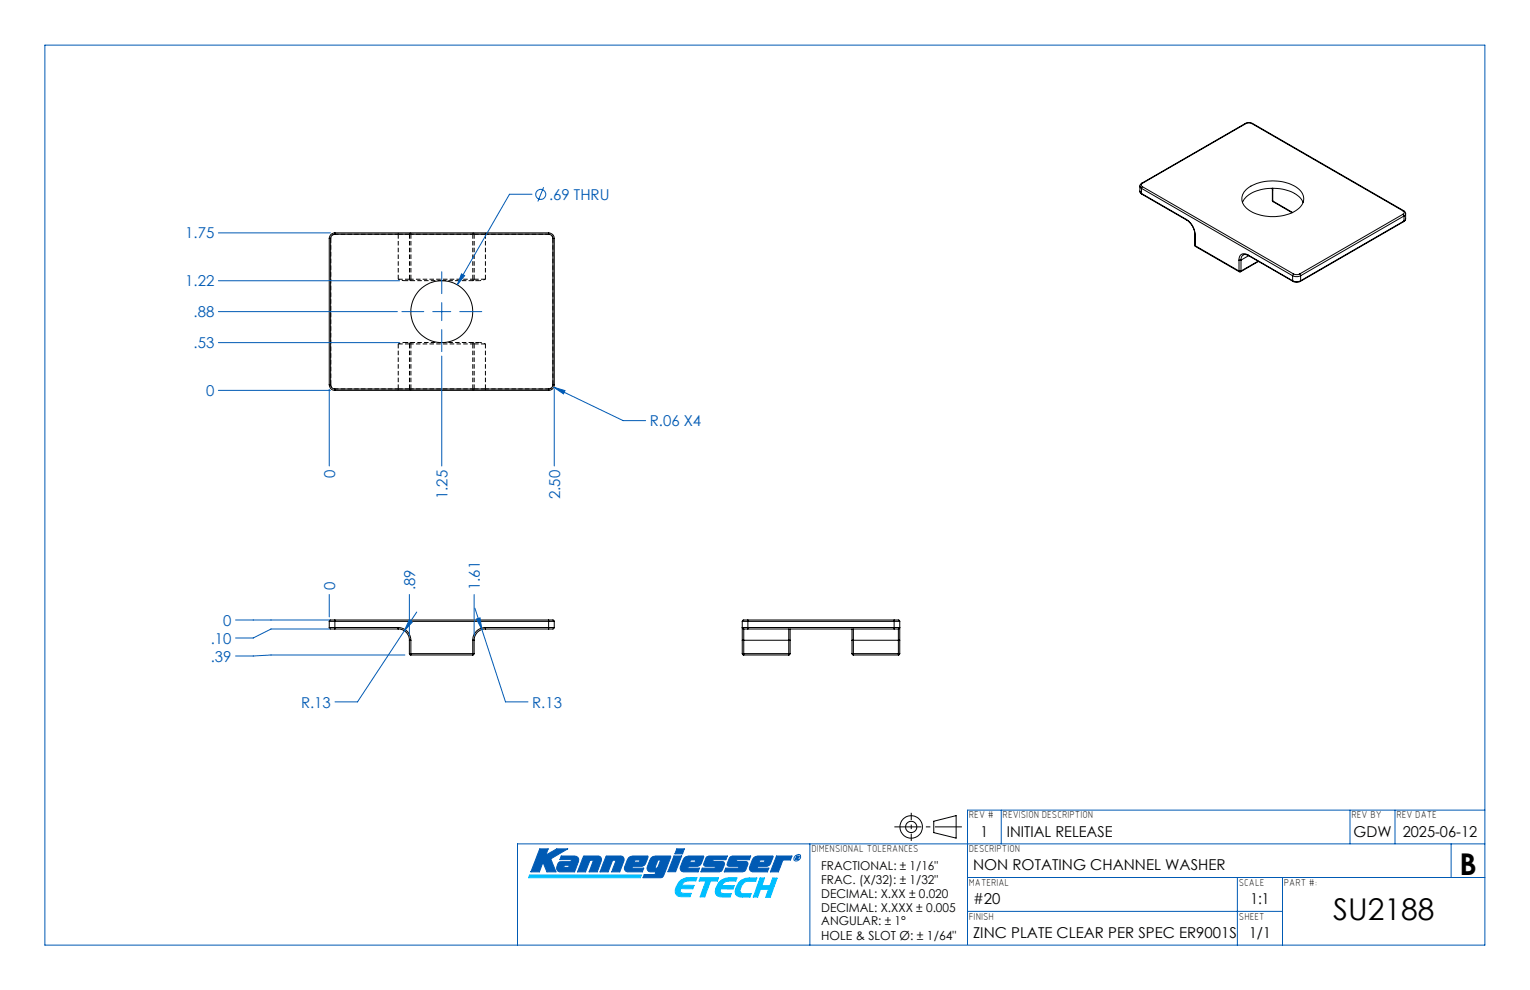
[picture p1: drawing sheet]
<svg xmlns="http://www.w3.org/2000/svg" width="432mm" height="279mm" viewBox="0 0 432 279" stroke-linecap="round" stroke-linejoin="round" font-family="sans-serif">
<g fill="none" stroke="#000" stroke-width=".28">
<path d="M351.4 34.9a2.27 2.27 0 0 1 2.1 0M351.4 34.9h.2M351.4 34.9l-29.2 16.8M351.6 34.9a1.8 1.8 0 0 1 1.7 0M351.6 34.9l-29.2 16.8M353.3 34.9l42.7 24.6M353.5 34.9h-.2M353.5 34.9l42.7 24.6M321.7 53.9l.1 .5 .4 .4M321.7 52.5l.5 .7M321.7 52.5v1.7l.5 .4M322.2 54.6v.2"/>
<path d="M322.2 53.2l42.6 24.6M322.2 54.6l12.6 7.3M322.2 53.2v1.4M322.2 51.7l-.4 .4-.1 .4M322.2 51.7h.2M322.2 54.8l12.7 7.3M322.4 51.7a.52 .52 0 0 0-.3 .5 .52 .52 0 0 0 .3 .5M322.4 52.7l-.2 .5M322.4 52.7l42.7 24.6M350.7 57.1a7.2 7.2 0 0 1 5.8-3.7 12 12 0 0 1 10.5 2.5l.7 1.2M351.8 53.4a12.7 12.7 0 0 1 14.8 0 3.5 3.5 0 0 1-.8 6 12.9 12.9 0 0 1-14-.7 3.4 3.4 0 0 1 0-5.3zM359.1 53.1v.4"/>
<path d="M359.1 56.6l.2 .3M359.1 53.5l.1 .1M359.1 56.6l.1 .1M359.1 53.5v3.1M359.2 53.1v.5M359.2 56.7l.1 .2M359.2 53.6v3.1M359.2 56.7l5.6 3.3M359.3 56.9l5.4 3.1M396 59.5a.5 .5 0 0 1 .3 .5 .5 .5 0 0 1-.3 .5M396.2 59.5a.8 .8 0 0 1 .5 .7 .8 .8 0 0 1-.5 .8M396.2 59.5h-.2"/>
<path d="M92.9 67.3h.4M92.9 67.3v41.3M93.3 67.3v41.3M94.5 65.7a1.57 1.57 0 0 0-1.6 1.6M94.5 65.7v.4M94.5 66.1a1.2 1.2 0 0 0-1.2 1.2M94.5 65.7h60.3M94.5 66.1h60.3M154.8 66.1a1.2 1.2 0 0 1 1.2 1.2M154.8 65.7v.4M154.8 65.7a1.57 1.57 0 0 1 1.6 1.6M156 67.3h.4"/>
<path d="M156 67.3v41.3M156.4 67.3v41.3M334.8 61.9a5.5 5.5 0 0 1 2.5 4.4M334.8 61.9l.1 .2M334.9 62.1l.6 .5a5.2 5.2 0 0 1 1.7 3.5M337.2 69.2l.2 .4M337.2 66.1l.1 .2M337.2 69.2l.1 .2M337.2 66.1v3.1M337.3 69.4l.1 .2M337.3 69.4l12.4 7.1M337.3 66.3v3.1"/>
<path d="M337.4 69.6l12.3 7.1M349.7 73.4h.5M349.7 76.5h.5M349.7 76.5v.2M349.7 73.4v3.1M349.7 76.7h.4M350.2 76.5l-.1 .2M350.2 73.4v3.1M352.2 71.9a1.53 1.53 0 0 0-1.8-.1 1.53 1.53 0 0 0-.7 1.6M352.2 71.9l.1 .2M352.2 71.9l12.6 7.3M352.3 72.1a1.26 1.26 0 0 0-1.5-.1 1.26 1.26 0 0 0-.6 1.4"/>
<path d="M352.3 72.1l12.6 7.3M352.4 72.2l-2.2 1.2M355 73.7l-4.8 2.8M355.1 73.8l-5 2.9M364.8 77.8a2.7 2.7 0 0 0 2.3 0M364.8 79.2a2.4 2.4 0 0 0 2.3 0M364.8 79.2l.1 .2M364.8 77.8v1.4M364.9 79.4a2.27 2.27 0 0 0 2.1 0M365.1 77.3l.6 .2 1.1-.2M365.1 77.3l-.3 .5M366.8 77.3l.3 .5"/>
<path d="M367.1 79.2l-.1 .2M367.1 77.8v1.4M396 60.5l.2 .5M396 60.5l-29.2 16.8M396.2 62.5l-29.2 16.9M396.2 62.4v.1M396.2 61l-29.1 16.8M396.2 61v1.4M396.2 62.4l-29.1 16.8M396.7 61.7l-.1 .5-.4 .3M396.7 61.7l-.5 .7M396.7 60.3v1.4"/>
<path d="M92.9 108.6h.4M92.9 108.6a1.57 1.57 0 0 0 1.6 1.6M93.3 108.6a1.2 1.2 0 0 0 1.2 1.2M94.5 109.8v.4M94.5 109.8h60.3M94.5 110.2h60.3M154.8 109.8v.4M156 108.6a1.2 1.2 0 0 1-1.2 1.2M156 108.6h.4M156.4 108.6a1.57 1.57 0 0 1-1.6 1.6M92.9 175.4h1.6M92.9 177.1l.3 .4h1.3"/>
<path d="M92.9 177.1h1.6M92.9 175.4v1.7M94.5 175v.4M94.5 177.1v.4M94.5 175h-1.3l-.3 .4M94.5 177.5h17.9M94.5 177.1h17.9M94.5 175h60.3M94.5 175.4h60.3M94.5 175.4v1.7M112.4 177.1a3.6 3.6 0 0 1 3.6 3.6M112.4 177.5a3.1 3.1 0 0 1 3.1 3.2"/>
<path d="M112.4 177.1v.4M137 177.1v.4M137 177.1a3.6 3.6 0 0 0-3.6 3.6M137 177.5a3.1 3.1 0 0 0-3.2 3.2M137 177.5h17.8M137 177.1h17.8M154.8 177.1v.4M154.8 177.1h1.6M154.8 175h1.4l.2 .4M154.8 175.4h1.6M154.8 175v.4M154.8 175.4v1.7"/>
<path d="M156.4 177.1l-.2 .4h-1.4M156.4 175.4v1.7M209.5 175.4h1.6M209.5 177.1h1.6M209.5 177.1l.4 .4M209.5 177.1v3.6M209.5 175.4v1.7M209.9 177.5h1.2M209.9 177.5v3.2M211.1 177.1v.4M211.1 175v.4M211.1 175h-1.4l-.2 .4"/>
<path d="M211.1 177.5h41.2M211.1 177.1h41.2M211.1 175h41.2M211.1 175.4h41.2M211.1 175.4v1.7M222.6 177.5v3.2M223 177.5v3.2M240.5 177.5v3.2M240.8 177.5v3.2M252.3 175h1.4l.2 .4M252.3 175.4h1.6M252.3 175v.4"/>
<path d="M252.3 177.5h1.2M252.3 177.1v.4M252.3 177.1h1.6M252.3 175.4v1.7M253.5 177.5v3.2M253.9 177.1l-.4 .4M253.9 177.1v3.6M253.9 175.4v1.7M115.5 180.7h.5M115.5 184.5h.5M115.5 184.5l.5 .4M115.5 180.7v3.8"/>
<path d="M116 184.5v.4M116 184.5h17.4M116 180.7v3.8M116 184.9h17.4M133.4 180.7h.4M133.4 184.5h.4M133.4 184.5v.4M133.4 180.7v3.8M133.8 184.5l-.4 .4M133.8 180.7v3.8M209.5 180.7h.4M209.5 184.5h.4"/>
<path d="M209.5 184.5l.4 .4M209.5 180.7v3.8M209.9 184.5v.4M209.9 184.9h12.7M209.9 180.7h12.7M209.9 184.5h12.7M209.9 180.7v3.8M222.6 180.7h.4M222.6 184.5v.4M222.6 184.5h.4M222.6 180.7v3.8M223 184.5l-.4 .4"/>
<path d="M223 180.7v3.8M240.5 180.7h.3M240.5 184.5h.3M240.5 184.5l.3 .4M240.5 180.7v3.8M240.8 184.5v.4M240.8 184.9h12.7M240.8 180.7h12.7M240.8 184.5h12.7M240.8 180.7v3.8M253.5 180.7h.4M253.5 184.5h.4"/>
<path d="M253.5 184.5v.4M253.5 180.7v3.8M253.9 184.5l-.4 .4M253.9 180.7v3.8M263.5 231.8l6.3-1.6v6.3l-6.3-1.5z"/>
<circle cx="124.7" cy="88" r="8.7"/>
<circle cx="257.2" cy="233.4" r="3.2"/>
<circle cx="257.2" cy="233.4" r="1.58"/>
</g>
<g fill="none" stroke="#000" stroke-width=".28" stroke-dasharray="1.3 .6" stroke-linecap="butt">
<path d="M92.9 67.3h.4M94.5 65.7v.4M112.4 65.7v.4M112.4 66.1h3.2M112.4 66.1v12.7M115.6 78.8h-3.2M115.6 78.8v-12.7M116 65.7l-.4 .4M116 79.2l-.4-.4M116 65.7v.4M116 66.1h-.4M116 78.8v-12.7"/>
<path d="M116 78.8h-.4M116 78.8v.4M133.4 65.7l.4 .4M133.4 65.7v.4M133.4 66.1v12.7M133.4 78.8v.4M133.8 66.1h3.2M133.8 66.1v12.7M133.8 78.8l-.4 .4M133.8 66.1h-.4M133.8 78.8h-.4M137 65.7v.4"/>
<path d="M137 78.8h-3.2M137 78.8v-12.7M154.9 65.7v.4M156 67.3h.4M156 67.3v41.3M112.4 97.1h3.2M112.4 97.1v12.7M115.6 97.1l.4-.4M115.6 97.1h.4M116 96.7v.4M133.4 96.7l.4 .4M133.4 97.1h.4"/>
<path d="M133.4 96.7v.4M133.4 97.1v12.7M133.8 97.1h3.2M133.8 97.1v12.7M92.9 108.6h.4M93.3 108.6v-41.3M94.5 109.8v.4M112.4 109.8v.4M115.6 109.8h-3.2M115.6 109.8l.4 .4M115.6 109.8v-12.7M115.6 109.8h.4"/>
<path d="M116 109.8v-12.7M116 109.8v.4M133.4 109.8h.4M133.4 109.8v.4M133.8 109.8l-.4 .4M137 109.8v.4M137 109.8h-3.2M137 109.8v-12.7M154.9 109.8v.4M156 108.6h.4"/>
</g>
<path d="M93.3 67.3a1.19 1.19 0 0 1 1.2-1.2M154.9 66.1a1.19 1.19 0 0 1 1.1 1.2M94.5 109.8a1.19 1.19 0 0 1-1.2-1.2M156 108.6a1.19 1.19 0 0 1-1.1 1.2" fill="none" stroke="#000" stroke-width=".28" stroke-dasharray="1.3 .6" stroke-dashoffset=".9" stroke-linecap="butt"/>
<path d="M94.5 66.1h17.9M137 66.1h17.9M112.4 109.8h-17.9M154.9 109.8h-17.9" fill="none" stroke="#000" stroke-width=".28" stroke-dasharray="1.3 .6" stroke-dashoffset=".3" stroke-linecap="butt"/>
<path d="M112.4 78.8l1.6 .4M135.4 79.2l1.6-.4M114 96.7l-1.6 .4M137 97.1l-1.6-.4" fill="none" stroke="#000" stroke-width=".28" stroke-dasharray="1.3 .6" stroke-dashoffset=".8" stroke-linecap="butt"/>
<path d="M114 79.2h10.7M124.7 79.2h10.7M124.7 96.7h-10.7M135.4 96.7h-10.7" fill="none" stroke="#000" stroke-width=".28" stroke-dasharray="1.3 .6" stroke-dashoffset=".1" stroke-linecap="butt"/>
<path d="M116 66.1h17.4M133.4 78.8h-17.4M116 97.1h17.4M133.4 109.8h-17.4" fill="none" stroke="#000" stroke-width=".28" stroke-dasharray="1.3 .6" stroke-dashoffset=".5" stroke-linecap="butt"/>
<g fill="none" stroke="#005ab4" stroke-width=".28">
<path d="M12.7 12.7h406.4v254h-406.4zM152.3 239.6h2.4l-.7 1.7 3.1-1.7h3.1l-4.8 2.8 1.5 3.7h-2.6l-1.1-2.8-1 2.8h-2.4zM191 239.6h2.1l-.5 1.4h-2.1zM228.6 238.2v28.5M282.6 228.6v9.6M381 228.6v9.6M393.7 228.6v9.6M409.5 238.2v9.5M419.1 238.2h-273v28.5M419.1 228.6h-146v38M158.5 243.2a1.61 1.61 0 0 0-1.4 1.5 1.03 1.03 0 0 0 .9 1.4M158.5 243.2h2.6"/>
<path d="M159.2 244.8l-.1-.1 .2-.5h1.4l-.2 .6h-1.3M161.1 242.6v.6M161.1 242.6h-3.1l.4-1h3.7l1.1 .4a3.1 3.1 0 0 1-.5 2.7l-.6 1.4h-4.1M164.6 241.7l-1.6 4.4h2.2l1.3-3.3h.9l-1.1 3.2M164.6 241.7h.1M164.7 241.7l4.1-.1a.96 .96 0 0 1 .9 1.3l-1.1 3.2-2.3-.1M164.7 241.7h.1M171 241.7h.1M171 241.7l-1.7 4.4h2.3l1.3-3.3h.8l.1 .2-1.2 3M171.2 241.6l-.1 .1M171.2 241.6h4a.99 .99 0 0 1 .9 1.3l-1.2 3.2-2.3-.1M178.5 245h3.2l-.4 1.1h-4.1"/>
<path d="M178.7 241.6a1.88 1.88 0 0 0-1.9 1.7l-.3 .7a1.2 1.2 0 0 0-.3 1.2 1.2 1.2 0 0 0 1 .9M178.7 241.6h4.1a4 4 0 0 1-.9 2.6l-.7 .3M179.2 242.7h1.4a.49 .49 0 0 1-.6 .6h-1zM180.8 244.5h-2.3v.5M180.8 244.5h.4M183.6 246.1h1.6l-.2 .5M184.5 246.8h.1M185 246.6l-.5 .2M185 245l-.1-.2 .7-1.9 .8-.2-.8 2.3h-.6M189.1 241.6l.2 .1v.2l-1.9 5-.5 .7-5.4 .1 .3-.9h2.7M189.1 241.6h-4a1.88 1.88 0 0 0-1.9 1.7l-.3 .7a1.2 1.2 0 0 0-.3 1.2 1.2 1.2 0 0 0 1 .9M190.2 241.6h2.2l-1.7 4.4h-2.2z"/>
<path d="M194.2 245h3.2l-.4 1.1h-4.1M194.4 241.6a1.88 1.88 0 0 0-1.9 1.7l-.5 1.4a1.05 1.05 0 0 0 .9 1.4M194.4 241.6h4M196.2 243.3l.1-.6h-1.3l-.3 .6h1.5M196.6 244.5h-2.4l-.1 .3 .1 .2M196.6 244.5h.3M198.4 241.6l.2 .1v.2l-.4 1.2a1.81 1.81 0 0 1-1.3 1.4M199.2 244.5l-.6-.4 .9-2.3 .6-.2h5.2l-.4 1h-3.5l-.3 .5 3.1 .1 .3 .5-.1 .4-.5 1.3M199.2 244.5h2.8v.2M201.6 245h-3.4l-.4 1.1h5.2M202 244.7l-.4 .3M203.9 245.4l-.3 .5-.6 .2"/>
<path d="M205.9 244.5h2.7l-.3 .5M208 242.6l-.3 .5h2.8l.5 .3v.7l-.5 1.3M208 242.6h3.5l.4-1h-5.2l-.6 .2-.3 .4-.6 1.9 .7 .4M208.3 245h-3.5l-.4 1.1h5.2M210.5 245.4l-.3 .5-.6 .2M213.8 245h3.2l-.4 1.1h-4.2M214.5 242.8h1.4l-.2 .5h-1.5zM216.1 244.5h-2.3v.5M216.1 244.5h.3M218 241.6l.2 .1-.5 1.4a1.64 1.64 0 0 1-1.3 1.4M218 241.6h-4a1.88 1.88 0 0 0-1.9 1.7l-.5 1.4a.99 .99 0 0 0 .8 1.4M219.1 241.6h4.4l-.4 1.1h-1.8l-.4 .2-1.2 3.2h-2.3z"/>
<path d="M224.5 241.5l.9-.4 .5 .3a1.21 1.21 0 0 1-.4 1.3 1.21 1.21 0 0 1-1.4 0l-.1-.6zM224.8 241.6l.8 .1-.4 .4 .1 .5h-.3v-.5l-.6 .5zM225 241.7l.4 .1-.5 .2zM273.1 257.2h88.9M273.1 247.7h146M349.2 247.7v19M362 247.7v19"/>
</g>
<path d="M149.5 246.9h31.5l-.3 .8h-31.5zM192.4 249.8a1.85 1.85 0 0 1 1.9-1.2h2.1l.3-.9a5.2 5.2 0 0 0-5.2 1.4 3 3 0 0 0-.6 3.5l.3 .2a6.1 6.1 0 0 0 3.5 .3l.4-1h-2.1M192.4 249.8l3.5 .1-.4 .9h-3.4v1l.9 .3M197.6 247.7h5.2l-.3 1-2-.1-1.6 4.5h-1.3l1.6-4.5h-1.9zM205.9 247.7a3.9 3.9 0 0 0-3.9 4.5l.5 .6a5.2 5.2 0 0 0 3.6 .4l.3-1-2.6-.1-.5-.2 .1-1h3.5l.3-1h-3.5M205.9 247.7l2.1 .1-.4 .9h-2a1.94 1.94 0 0 0-1.9 1.2M211.2 248.7a2.74 2.74 0 0 0-2.2 3.1l.3 .4h2.7l-.3 1h-2.2M211.2 248.7h2.1l.3-.9a5.2 5.2 0 0 0-5.2 1.4 3.1 3.1 0 0 0-.5 3.5l.6 .3 1 .2M214.5 247.8h1.3l-.8 2.2h2.3l.8-2.2h1.2l-1.9 5.4h-1.3l.8-2.2-2.3-.1-.8 2.3h-1.2z" fill="none" stroke="#00bfff" stroke-width=".28"/>
<path d="M271.5 233.4h-19.1" fill="none" stroke="#000" stroke-width=".28" stroke-dasharray="15.2 1.3 1.3 1.3" stroke-dashoffset="7.6" stroke-linecap="butt"/>
<path d="M257.2 229.4v7.9" fill="none" stroke="#000" stroke-width=".28" stroke-dasharray="15.2 1.3 1.3 1.3" stroke-dashoffset="13.2" stroke-linecap="butt"/>
<path d="M152.3 239.6l-2.5 6.5h2.4l1-2.8 1.1 2.8h2.6l-1.5-3.7 4.8-2.8h-3.1l-3.1 1.7 .7-1.7zM159.3 244.2h1.4l-.2 .6h-1.4zM158.4 241.6l-.4 1h3.2l.1 .2-.2 .4-3.3 .1-.7 1.6 .2 .8 .6 .4h4.2l1.2-3v-.7l-.3-.5-.6-.3zM164.7 241.6l-1.7 4.5h2.2l1.3-3.3h.9v.2l-1.1 3.1h2.3l1.2-3.2-.2-.9-.5-.4zM171.1 241.7l-1.8 4.4h2.3l1.3-3.3h.8l.1 .2-1.2 3.1h2.3l1.2-3.2-.2-1-.5-.3zM179.2 242.7h1.4v.2l-.2 .4h-1.4zM177.4 242.1l-1.2 2.7 .3 1 .5 .3h4.3l.4-1.1h-3.2l-.1-.3 .1-.2h2.7l.6-.2 .4-.6 .7-2.1h-4.5zM185.7 242.8l.7-.1-.8 2.3h-.6l-.1-.2zM183.8 242.1l-1.1 2.4-.1 .8 .7 .7 1.9 .1-.2 .5-.3 .2h-2.9l-.3 .9h5.3l.6-.8 1.9-5.2-4.6-.1zM190.2 241.6l-1.7 4.4h2.2l1.7-4.4zM191 239.6l-.5 1.4h2.1l.5-1.4zM194.9 242.7l1.5 .2-.2 .4h-1.5zM193.1 242.1l-1.2 2.7 .3 .9 .6 .4h4.2l.4-1.1h-3.2l-.1-.2 .1-.3h2.8l.5-.2 .4-.6 .7-2-4.5-.1zM214.5 242.7h1.4v.2l-.2 .4h-1.5zM212.8 241.9l-.5 .8-.8 2v.7l.3 .5 .5 .2h4.3l.4-1.1h-3.3v-.3l.1-.2h2.7l.6-.2 .4-.6 .7-2.1h-4.6zM219.1 241.6l-1.7 4.5h2.3l1.2-3.2 2.2-.2 .4-1.1zM225 241.7l.4 .1-.5 .2zM224.8 241.6l-.4 1h.2l.2-.5 .2 .5h.3l-.1-.5 .4-.4zM205.9 242l-.7 1.6v.7l.5 .2h2.9l-.1 .3-.2 .2h-3.5l-.4 1.1 5.7-.1 .4-.5 .6-1.6-.2-.6-3.2-.2 .2-.3 3.6-.2 .4-1h-5.4zM199.5 241.8l-.9 2 .1 .5 .4 .2h2.9l-.3 .5h-3.5l-.4 1.1h5.3l.7-.4 .7-1.7-.2-.8-3.2-.1 .3-.5h3.5l.4-1h-5.4z" fill-rule="evenodd" fill="#005ab4"/>
<path d="M197.6 247.7l-.3 .9h1.9l-1.6 4.5h1.3l1.6-4.5 2 .1 .3-1zM149.5 246.9l-.3 .8h31.5l.3-.8zM214.5 247.8l-1.9 5.4h1.2l.8-2.3 2.3 .1-.8 2.2h1.3l1.9-5.4h-1.2l-.8 2.2h-2.3l.8-2.2zM191.7 248.8l-1 2-.1 1.1 .2 .5 .9 .6 3 .1 .4-1h-2.3l-.6-.1-.3-.4 .2-.8h3.4l.4-.9-3.5-.1 .4-.6 .7-.5 2.9-.1 .3-.9h-2.1a3.7 3.7 0 0 0-2.9 1.1zM203.4 248.5l-.7 .8-.6 1.2-.2 1 .1 .9 1 .7 3.1 .1 .3-1-2.8-.1-.3-.4 .1-.8h3.5l.3-1h-3.5l.4-.6 .7-.5 2.8-.1 .4-.9h-2.7l-.9 .1zM208.9 248.6l-.9 1.2-.5 1.3v.8l.2 .7 1.1 .6h2.9l.3-1h-2.6l-.6-.6 .5-1.7 .7-.8 1.1-.4h2.2l.3-.9h-2.1a3.8 3.8 0 0 0-2.6 .8z" fill-rule="evenodd" fill="#00bfff"/>
<g fill="none" stroke="#005ab4" stroke-width=".28">
<path d="M150.1 54.8h-6.3l-14.8 25.6M153.4 52.8l-1.6 4.1M61.6 65.7h31.6M61.6 79.2h51.1M124.7 76.7v6.2M130.2 77.3l.9 .5-2.1 2.6zM61.6 87.9h50.5M61.6 96.7h51.1M113.4 87.9h6.2M122.1 87.9h5.1M124.7 85.4v5.1M124.7 93v6.2"/>
<path d="M129.8 87.9h6.2M61.6 110.2h31.6M92.9 109.9v21.6M124.7 100.5v31M156.3 109.3l3.2 .9-.5 1zM156.3 109.3l19.6 9.4h6.3M156.4 109.9v21.6M66.5 175h26.7M92.9 167.8v6.3M93.2 177.5h-16.7l-5 2.6h-5M114.1 178l-13.2 20.1h-6.4M115.5 175l.9 .5-2.3 2.5z"/>
<path d="M115.5 167.8v11.6M117.6 172.7l-3.5 5.3M133.8 167.8v11.6M134 171.6l8.7 26.5h6.3M134.5 174.7l1-.3 .5 3.3zM114.3 184.9h-37.8l-10 .2"/>
<circle cx="152.6" cy="54.9" r="1.41"/>
</g>
<path d="M115.5 175l-1.4 3 2.3-2.5zM134.5 174.7l1.5 3-.5-3.3zM156.3 109.3l2.7 1.9 .5-1zM130.2 77.3l-1.2 3.1 2.1-2.6z" fill="#005ab4"/>
<g font-size="8.5">
<text x="411.9" y="247.1">B</text>
<text x="376.3" y="259.6">SU2188</text>
</g>
<g font-size="4.2" fill="#005ab4">
<text x="155" y="56.4">.69 THRU</text>
<text x="52.3" y="67.3">1.75</text>
<text x="52.3" y="80.8">1.22</text>
<text x="54.6" y="89.5">.88</text>
<text x="54.6" y="98.3">.53</text>
<text x="58.1" y="111.8">0</text>
<text x="183.4" y="120.3">R.06 X4</text>
<text x="94.5" y="135" transform="rotate(-90 94.5 135)">0</text>
<text x="126.3" y="140.9" transform="rotate(-90 126.3 140.9)">1.25</text>
<text x="158" y="140.9" transform="rotate(-90 158 140.9)">2.50</text>
<text x="94.5" y="166.6" transform="rotate(-90 94.5 166.6)">0</text>
<text x="117.2" y="166.6" transform="rotate(-90 117.2 166.6)">.89</text>
<text x="135.4" y="166.6" transform="rotate(-90 135.4 166.6)">1.61</text>
<text x="63" y="176.5">0</text>
<text x="59.5" y="181.6">.10</text>
<text x="59.5" y="186.7">.39</text>
<text x="85" y="199.7">R.13</text>
<text x="150.2" y="199.7">R.13</text>
</g>
<g font-size="4.2">
<text x="276.7" y="236.1">1</text>
<text x="284.2" y="236.2">INITIAL RELEASE</text>
<text x="382" y="236.1">GDW</text>
<text x="395.9" y="236.1">2025-06-12</text>
<text x="274.6" y="245.7">NON ROTATING CHANNEL WASHER</text>
<text x="274.6" y="255.2">#20</text>
<text x="352.9" y="255.2">1:1</text>
<text x="274.6" y="264.7">ZINC PLATE CLEAR PER SPEC ER9001S</text>
<text x="352.5" y="264.7">1/1</text>
</g>
<text font-size="3.5" x="231.8" y="265.3">HOLE &amp; SLOT Ø: ± 1/64&quot;</text>
<g font-size="3.4">
<text x="231.8" y="245.4">FRACTIONAL: ± 1/16&quot;</text>
<text x="231.8" y="249.4">FRAC. (X/32): ± 1/32&quot;</text>
<text x="231.8" y="253.4">DECIMAL: X.XX ± 0.020</text>
<text x="231.8" y="257.3">DECIMAL: X.XXX ± 0.005</text>
<text x="231.8" y="261.2">ANGULAR: ± 1°</text>
</g>
<g font-size="2.8">
<text x="273.4" y="231">REV #</text>
<text x="283" y="231">REVISION DESCRIPTION</text>
<text x="381.4" y="231">REV BY</text>
<text x="394.1" y="231">REV DATE</text>
<text x="229" y="240.5">DIMENSIONAL TOLERANCES</text>
<text x="273.4" y="240.5">DESCRIPTION</text>
<text x="273.4" y="250">MATERIAL</text>
<text x="349.6" y="250">SCALE</text>
<text x="362.3" y="250">PART #:</text>
<text x="273.4" y="259.5">FINISH</text>
<text x="349.7" y="259.5">SHEET</text>
</g>
</svg>
